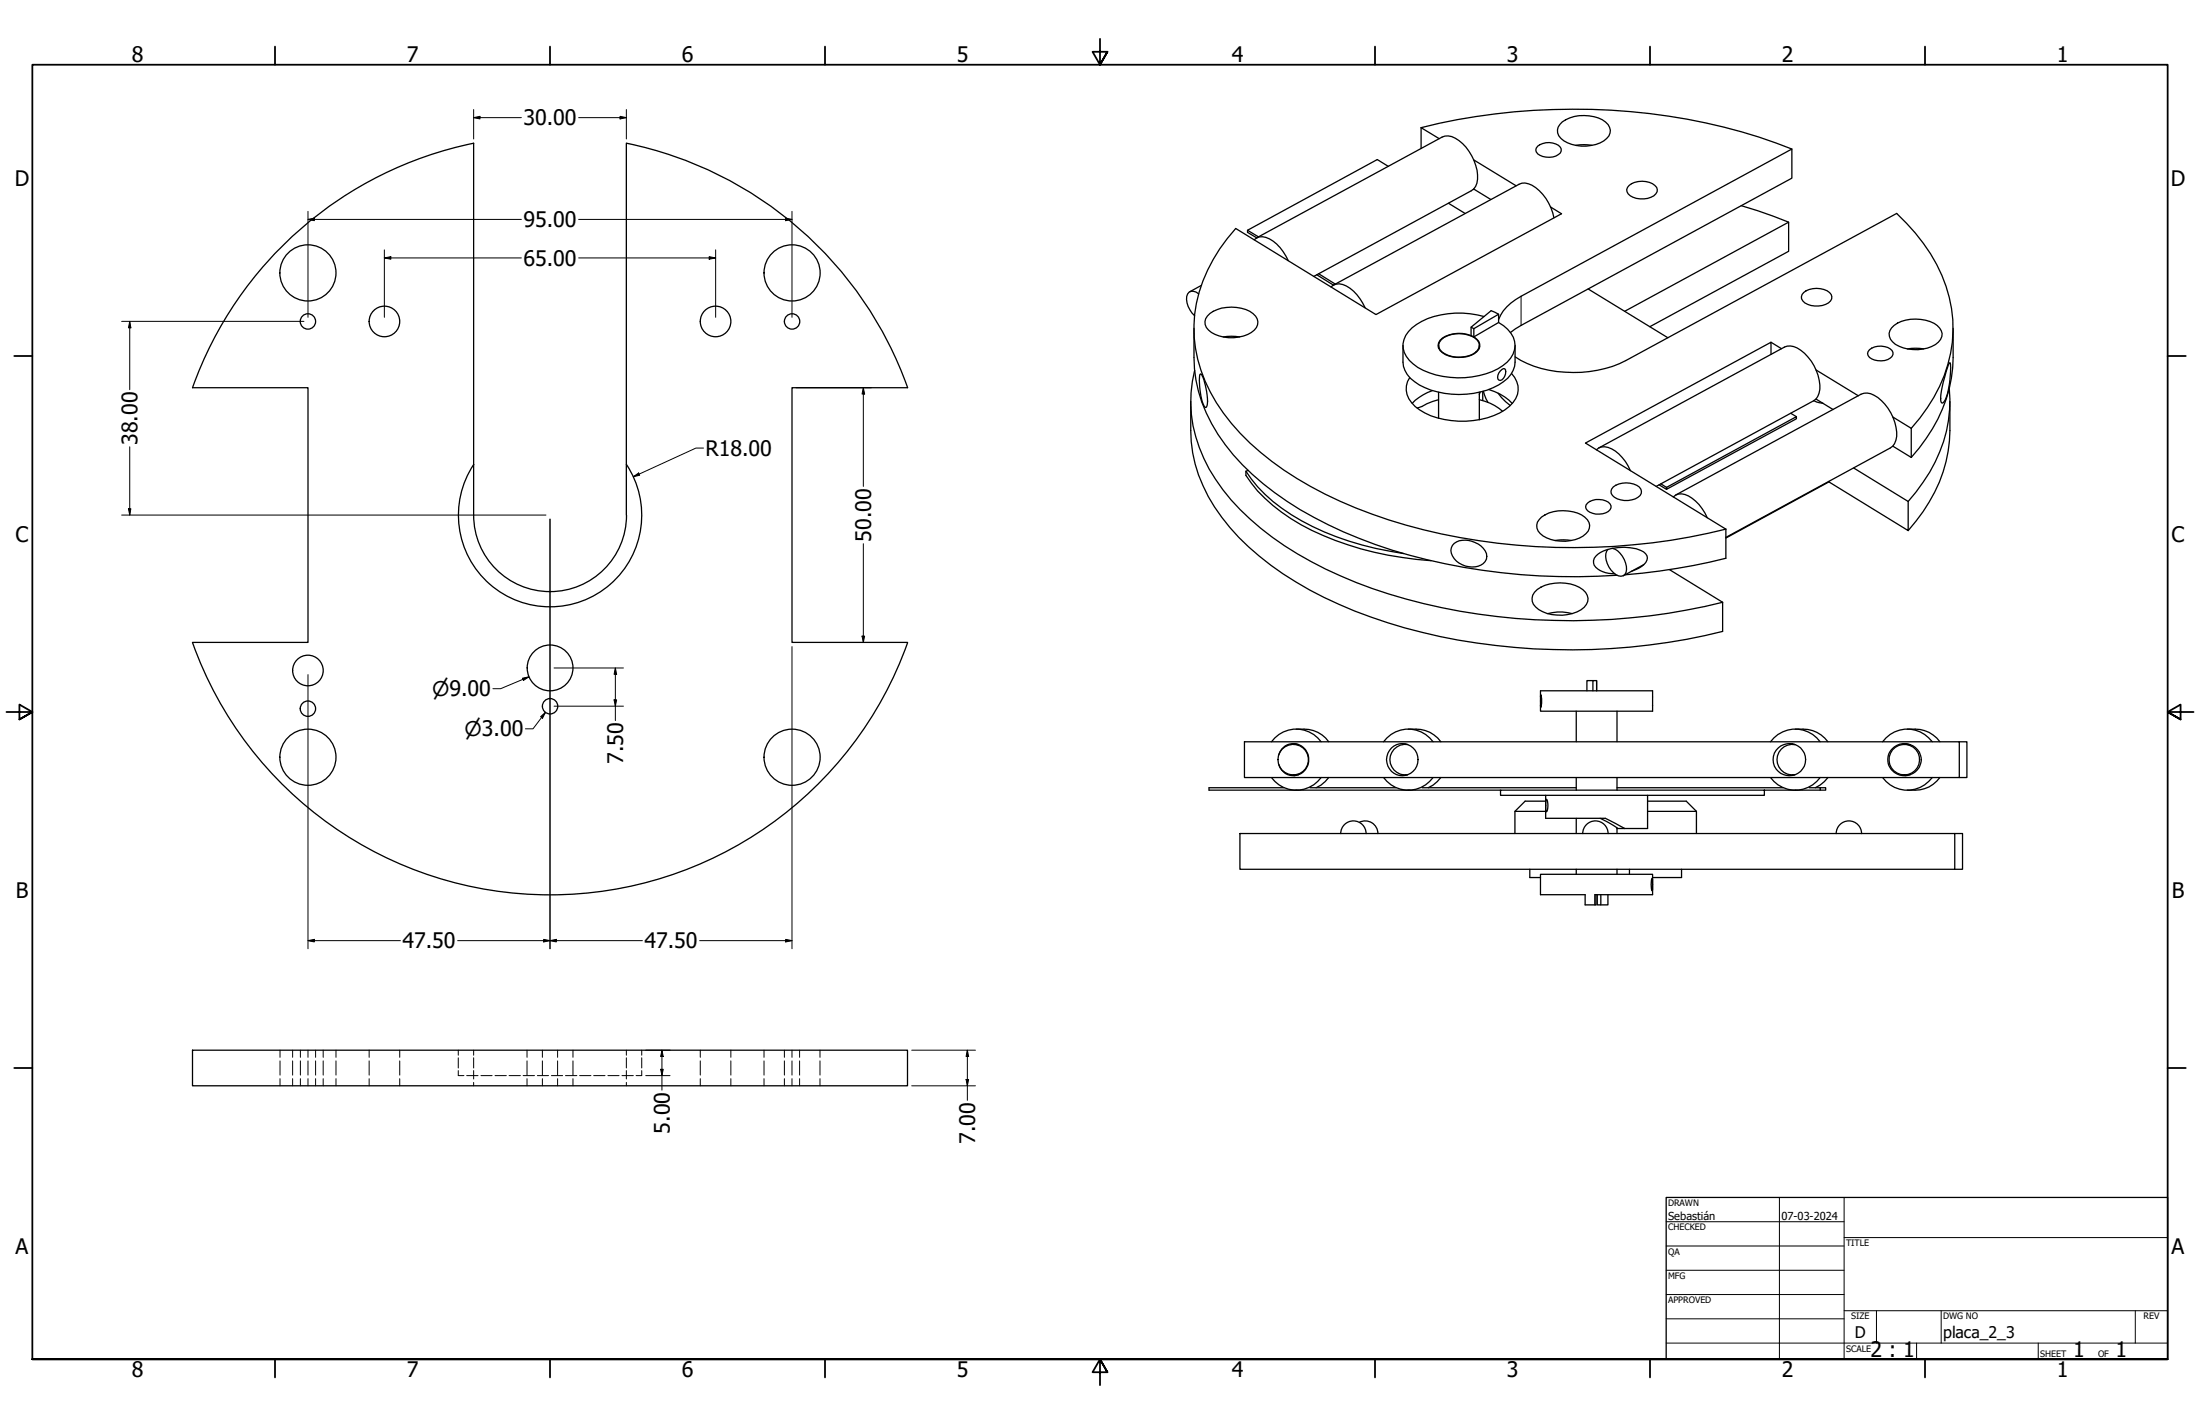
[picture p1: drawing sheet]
<svg xmlns="http://www.w3.org/2000/svg" width="864mm" height="559mm" viewBox="0 0 864 559" stroke-linecap="round" stroke-linejoin="round" font-family="sans-serif">
<!-- layer: Visible (ANSI) -->
<g fill="none" stroke="#000" stroke-width=".51">
<path d="M245.9 56.2v145.9M246 56.2a149 149 0 0 1 110.3 96M557.8 50.1a246.2 246.2 0 0 1 139.2 6l6.4 2.4M557.8 50.1l7.2 4.3M557.8 50.1v8.2M603.6 57.3a6.9 6.9 0 0 1 8.9 .4 1.91 1.91 0 0 1-.7 2.9 6.8 6.8 0 0 1-8.7-1v-1.5zM613.3 47.8a15.6 15.6 0 0 1 16.9 .1 4.2 4.2 0 0 1-.7 7.4 15.1 15.1 0 0 1-16.8-1 4.1 4.1 0 0 1 .6-6.5zM618.6 57l3.1-.2 3.2 .2M545 65.3l-4.4-2.7-50.9 27.8v.8l3.6 2.1M568.6 79.8l6.5 4M578.5 74.2l6.7 4.1M578.5 62.7l16.6 10.2"/>
<path d="M578.7 74.3l-.4 .1M639.5 72.8a8.3 8.3 0 0 1 10.8 .7 2.74 2.74 0 0 1-2.2 3.9 8.7 8.7 0 0 1-9-1.3 2.2 2.2 0 0 1 .4-3.3zM489.7 90.4l4.3 2.6M492.3 94.1a5.5 5.5 0 0 1 7.4 .5 19 19 0 0 1 6 7.7M493.3 93.3l72.8-39.5a6 6 0 0 1 6.5 1.3 18.3 18.3 0 0 1 7.2 16.8l-.6 1.3-1.7 1.7-61.8 33.6M608.6 81.2l4.4 2.7-72.9 39.5-55-33.7a58.1 58.1 0 0 0-16.3 42.5 61.2 61.2 0 0 0 18.1 37.9 133.4 133.4 0 0 0 51.6 31.6 245.3 245.3 0 0 0 139 5.9M610 85.5a18 18 0 0 0-10-13.4l-1.4-.3-2.3 .5-72.9 39.6-6.5-4.1M683.5 80.7l6.4 2 12.2 4.5M470.5 115.3a2.67 2.67 0 0 0-3.3-.9 2.67 2.67 0 0 0-1.4 3.1 9.5 9.5 0 0 0 3.1 6.4M471.6 112l-4.6 2.5M517.7 107.4l6.5 4.1M522.5 112.6a5.5 5.5 0 0 1 7.4 .5 19 19 0 0 1 6 7.7"/>
<path d="M623.4 113.4l31.3 19.1M708 114.8a8.3 8.3 0 0 1 10.8 .8 2.75 2.75 0 0 1-2.1 3.8 8.7 8.7 0 0 1-9-1.3 2.25 2.25 0 0 1 .3-3.3zM468.7 128.8a76.6 76.6 0 0 0 1.7 24.6 69.2 69.2 0 0 0 21.2 32.7 148.2 148.2 0 0 0 54.9 29.8 246.6 246.6 0 0 0 88.2 9.8M474 124a14.2 14.2 0 0 1 15.1-2.5 5.5 5.5 0 0 1 4.5 5.9 8.6 8.6 0 0 1-7.4 4.9 13 13 0 0 1-12.7-3.8 3.8 3.8 0 0 1 .5-4.5zM480.2 132.2l3.2-.2 3.2 .2M550.7 135.6v6.5a10.9 10.9 0 0 0 6.4 9 34.2 34.2 0 0 0 31.2 0 10.9 10.9 0 0 0 6.4-9v-6.5M564.7 135.6v1M565.8 133.3a11.4 11.4 0 0 1 14.1 .2 3.5 3.5 0 0 1-1.8 5.5 11.4 11.4 0 0 1-12.9-1.8 3 3 0 0 1 .6-3.9zM577.5 131.7a11.9 11.9 0 0 0-12.2 1.8 3.2 3.2 0 0 0 .9 4.9 12.1 12.1 0 0 0 13.6-.5 3.4 3.4 0 0 0-1.3-5.7M577.5 131.7l1 .5M577.5 128.4l1 .6M578.5 129l9.8-5.7v3.3l-9.8 5.6"/>
<path d="M578.5 129v3.2M580.7 135.6v1M582.5 124.2a33.9 33.9 0 0 0-26.4 3.1 9.4 9.4 0 0 0-4.9 11 15.9 15.9 0 0 0 9.9 8 33.8 33.8 0 0 0 28.9-2.9 8.9 8.9 0 0 0 .2-15.6l-1.9-1.2M588.3 123.3l-3-1.4-7.8 6.5v3.3M588.3 125.3a18.2 18.2 0 0 1 8.8-9l106.3-57.8v11.4l-106.3 57.8-4.2 2.8M637.7 122.2l64.4-35v11.4l-54.5 29.6M695.2 139.1v-4.8l-72.8 39.6 55.1 33.7M695.2 134.3l4.1 2.5M733.9 137.2a7 7 0 0 1 8.8 .3 1.97 1.97 0 0 1-.7 3 6.8 6.8 0 0 1-8.7-1v-1.5zM742.5 128.7a14.3 14.3 0 0 1 15.1-2.5 5.7 5.7 0 0 1 4.7 5.9 8.5 8.5 0 0 1-7.5 4.9 14.5 14.5 0 0 1-11.9-2.8 3.9 3.9 0 0 1-.4-5.5zM748.8 136.9l3.2-.2 3.1 .2M766.7 128.8a73.4 73.4 0 0 1-2.7 27.7 66.3 66.3 0 0 1-13.7 23"/>
<path d="M356.2 152.1h-45.3v100h45.3M467.4 157.5a76.5 76.5 0 0 0 1.7 24.6 71.1 71.1 0 0 0 25.2 36.1 155 155 0 0 0 57.1 28.2 251 251 0 0 0 124.8 1.4v-11.5M468.9 145.4a52.5 52.5 0 0 0 8.3 42.8 101.1 101.1 0 0 0 37.5 32.2 209.2 209.2 0 0 0 80.4 22.3 250.1 250.1 0 0 0 81.1-6.4M471 146.9l.4-.2a22.4 22.4 0 0 1 2.4 12.4l-.2 .5-.5 .3a21.1 21.1 0 0 1-2.2-12.5zM562.3 153.3a19.9 19.9 0 0 0-7.9 5M564.7 156.8l-2.3 .7-6.1 2.6M564.7 153.9v10.2M580.7 156.8a20 20 0 0 1 9.2 4.6M580.7 153.9v10.8M581 153.9l-.3 .9M582 153.6v3.6M582.3 153.5l1.8 4.4"/>
<path d="M584.4 152.8a20.3 20.3 0 0 1 9.2 5.5M588.1 154.3l1.3 1.7 3.4 3.1M589 145.5l1.2-.8h.5a3.3 3.3 0 0 1-1.7 4.6l-.6-.1a2.48 2.48 0 0 1 .6-3.7zM593.3 146.6a8.4 8.4 0 0 1-.8 12.8 29.8 29.8 0 0 1-22.8 5.6 23.6 23.6 0 0 1-15.6-7 7.8 7.8 0 0 1-.7-9.9M594.7 140a45.6 45.6 0 0 0 35.5 4.6l2.8-.8 5.2-2.3 106.3-57.7a66.1 66.1 0 0 1 21.6 37.3 55.5 55.5 0 0 1-12.5 43l-3.3 4M712 157.2l1 .5 2.6 .5M712.9 156.6l6.7 4.1M712.9 145.2l16.6 10.1M765.2 152.5a55.7 55.7 0 0 1-13 40.5l-3.2 3.8M765.2 142.4l.2-.1a30.3 30.3 0 0 1-2.3 15.3l-.7 .6a4 4 0 0 1-.4-4.1l1.8-7.9zM765.4 157.5a73.8 73.8 0 0 1-2.6 27.7 67.4 67.4 0 0 1-13.8 23M626.7 176.5a5.5 5.5 0 0 1 7.3 .5 18.7 18.7 0 0 1 6 7.7"/>
<path d="M627.6 175.8l72.9-39.6a7.2 7.2 0 0 1 7.9 2.5 18.1 18.1 0 0 1 5.7 15.6l-1.2 2.3-1 .7-61.8 33.6M702.9 162.2l2.3 1.3M743 175.1l7.3 4.4M743 163.6l7.3 4.5M750.3 168.1v11.4M186 182.3a36 36 0 0 0 29.9 55.8 36 36 0 0 0 30-55.8M489.1 184.9a62 62 0 0 0 26.1 21.7 119.6 119.6 0 0 0 35.8 10.6M490 184.6l-.9 .3v1.7a65 65 0 0 0 30.4 23.6 129.2 129.2 0 0 0 42.2 9.8M623.2 197.4a7 7 0 0 1 8.8 .3 2.23 2.23 0 0 1-1.6 3.5 6.7 6.7 0 0 1-7.8-1.6v-1.5zM633.3 191.1a8.9 8.9 0 0 1 10.1 0 2.43 2.43 0 0 1-.4 4 8.5 8.5 0 0 1-10-.7 2.32 2.32 0 0 1 .3-3.3zM651.3 190.2l2.9 1.8M652 189.9l2.2 1.4"/>
<path d="M654.2 191.3l51-27.8v.8l-51 27.7zM656.8 195a5.4 5.4 0 0 1 7.4 .5 17.7 17.7 0 0 1 6 7.7M657.8 194.2l72.8-39.5a7.2 7.2 0 0 1 8 2.5 17.9 17.9 0 0 1 5.6 15.6l-1.2 2.3-.9 .7-64.6 35.1M717.9 189.1l-40.4 22M727.6 183.6l21.4 13.2v11.4l-31.1-19.3M245.9 202.2a30 30 0 0 1-30 30 30 30 0 0 1-30-30.1v-145.9a149 149 0 0 0-110.3 95.9h45.3v100h-45.3a149 149 0 0 0 140.3 99.1 149 149 0 0 0 140.4-99M570.9 213.2a9.1 9.1 0 0 1 12.1 3 4.2 4.2 0 0 1-3.9 6.2 8.3 8.3 0 0 1-9.6-6.4l.7-2zM605.2 202.9a15.6 15.6 0 0 1 16.9 0 4.2 4.2 0 0 1-.7 7.5 15.5 15.5 0 0 1-16.8-1 4.1 4.1 0 0 1 .6-6.5zM610.4 212.1l3.2-.3 3.2 .3M633 215.2a8.6 8.6 0 0 1 5.3 9.4 2.78 2.78 0 0 1-5 .1 8.6 8.6 0 0 1-2.6-8.4l.5-.7M677.5 207.6v11.5a246.5 246.5 0 0 1-39.5 6.5M602.4 232.4a15.4 15.4 0 0 1 16-2.7 7.1 7.1 0 0 1 5 5.1 6.8 6.8 0 0 1-6.1 5.9 15.7 15.7 0 0 1-14.5-2.5 4.1 4.1 0 0 1-.4-5.8z"/>
<path d="M640.4 224.2a9.2 9.2 0 0 0 6.1-4.4 3.5 3.5 0 0 0-3.2-4.1 19.1 19.1 0 0 0-16 1.7 3.5 3.5 0 0 0-1.8 3.5 3.5 3.5 0 0 0 2.6 3l2.1 .8 3.7 .5M645.3 221.6l-8.1 4.3M655.3 223.5l20.9 12.8M607.6 240.8a17.7 17.7 0 0 1 9.6 0M604.7 273.5v-2.4h44v8h-44v-2.4M604.8 272.6a10.1 10.1 0 0 1 0 5zM618.7 279.1v12M625.3 267.1h-2.4v4M626.7 267.1v4v-4h-1.4v4M634.7 279.1v12M488.5 291.1h280.6v14h-280.6zM499.1 291.1a12 12 0 0 1 19.5 0"/>
<path d="M502 296.2a6.1 6.1 0 0 1 8.2-3.8 6.1 6.1 0 0 1 2.9 8.5 5.9 5.9 0 0 1-5.9 3.5 5.9 5.9 0 0 1-5.2-4.4M507.6 292.1l2.1 .1M508.3 291.8l-1.6 .4M508.8 286.1a13.1 13.1 0 0 1 12.8 5M543.1 291.1a11.9 11.9 0 0 1 19.4 0M551.6 291.9l-.9 .3M551.6 292.1h.7M552.6 292.2a6 6 0 0 0-7 5.9 6 6 0 0 0 7 5.9M552.8 286.1a13.2 13.2 0 0 1 12.8 5M695 291.1a12 12 0 0 1 19.5 0M703.6 291.9l-1 .3M703.6 292.1h.7"/>
<path d="M704.7 292.2a6 6 0 0 0-7.2 5.9 6 6 0 0 0 7.2 5.9M704.8 286.1a13.2 13.2 0 0 1 12.7 5M739 291.1a12 12 0 0 1 19.5 0M742.7 293.9a6.4 6.4 0 0 1 9.4-.4 6.4 6.4 0 0 1-.3 9.4 6.4 6.4 0 0 1-8.7-.2 6.4 6.4 0 0 1-.4-8.8zM747.5 292.1l2.4 .1M748.2 291.8l-1.6 .4M748.7 286.1a13.2 13.2 0 0 1 12.8 5M769.1 291.1h3v14h-3M499.1 305.1a12 12 0 0 0 19.5 0M504.1 309.1h-29.5v1h114.4M506.7 304l1.6 .4M509.7 304l-2.1 .1"/>
<path d="M514.2 309.1h33.8M521.6 305.1l-3.1 3-1.9 1M543.1 305.1a11.9 11.9 0 0 0 19.4 0M550.7 304l.9 .3M551.6 304.1h.7M558.2 309.1h60.5M565.6 305.1l-3.1 3-1.9 1M589 310.1h103.6v2h-103.6zM594.7 318.4h12M606.7 314.4h-8l-4 4v8.7M606.7 312.1v9h23.5l7.6 4M606.9 313.8l.2-.2a5.7 5.7 0 0 1 0 5l-.4-1.5z"/>
<path d="M618.7 305.1v5M634.7 305.1v5M634.7 309.1h65.3M646.7 318.4h19.2M646.7 314.4h15.2l4 4M646.7 312.1v13h-8.9M665.9 318.4v8.7M692.6 310.1h21.9M695 305.1a12 12 0 0 0 19.5 0M702.6 304l1 .3M703.6 304.1h.7M710.2 309.1h4.3"/>
<path d="M714.5 309.1h2.2v1h-2.2zM717.5 305.1l-3.1 3-1.8 1M739 305.1a12 12 0 0 0 19.5 0M746.6 304l1.6 .4M749.9 304l-2.4 .1M761.5 305.1a11.7 11.7 0 0 1-9.7 5h-3.1M486.7 327.1h280.6v14h-280.6zM526.3 327.1a5 5 0 0 1 5-5 5 5 0 0 1 5 5M533.6 322.7a5 5 0 0 1 7.3 4.4M618.7 321.1v6M621.3 327.1a5 5 0 0 1 5-5 5 5 0 0 1 5 5M628.1 321.1l4.2 2.2 2.7 1.8"/>
<path d="M634.7 325.1h3.1M634.7 324.9v2.2M720.8 327.1a5 5 0 0 1 5-5 5 5 0 0 1 5 5M767.3 327.1h3.1v14h-3.1M600.5 341.1v3.3h4.2M618.7 341.1v2M626.5 351.1v4h-.5v-4h22.7v-8h-44v8h17.5v4h3.8M627 351.1v4h1.4v-4M631.2 351.1v4h-2.8M634.7 341.1v2M639.6 341.1v2M648.6 344.6v5a7.3 7.3 0 0 1 0-5z"/>
<path d="M660.1 341.1v3.3h-11.4M75.6 412.1h280.6v14h-280.6z"/>
<circle cx="120.9" cy="107.1" r="11"/>
<circle cx="310.9" cy="107.1" r="11"/>
<circle cx="120.9" cy="126.1" r="3"/>
<circle cx="150.9" cy="126.1" r="6"/>
<circle cx="280.9" cy="126.1" r="6"/>
<circle cx="310.9" cy="126.1" r="3"/>
<circle cx="120.9" cy="278.1" r="3"/>
<circle cx="120.9" cy="263.1" r="6"/>
<circle cx="215.9" cy="277.1" r="3"/>
<circle cx="215.9" cy="262.1" r="9"/>
<circle cx="120.9" cy="297.1" r="11"/>
<circle cx="310.9" cy="297.1" r="11"/>
<circle cx="507.7" cy="298.1" r="6"/>
<circle cx="550.4" cy="298.1" r="6.3"/>
<circle cx="702.4" cy="298.1" r="6.3"/>
<circle cx="747.5" cy="298.1" r="6"/>
</g>
<!-- layer: Visible Narrow (ANSI) -->
<path d="M597.1 116.3v11.4" fill="none" stroke="#000" stroke-width=".39"/>
<!-- layer: Hidden (ANSI) -->
<g fill="none" stroke="#000" stroke-width=".39">
<path d="M109.9 412.1v2.8M109.9 416.3v5.6M114.9 412.1v2.8M114.9 416.3v5.6M117.9 412.1v2.8M117.9 416.3v5.6M120.9 412.1v2.8M120.9 416.3v5.6M123.9 412.1v2.8M123.9 416.3v5.6M126.9 412.1v2.8M126.9 416.3v5.6"/>
<path d="M131.9 412.1v2.8M131.9 416.3v5.6M144.9 412.1v2.8M144.9 416.3v5.6M156.9 412.1v2.8M156.9 416.3v5.6M179.9 412.1v2M179.9 415.1v4M185.9 412.1v2M185.9 415.1v4M206.9 412.1v2.8M206.9 416.3v5.6"/>
<path d="M212.9 412.1v2.8M212.9 416.3v5.6M218.9 412.1v2.8M218.9 416.3v5.6M224.9 412.1v2.8M224.9 416.3v5.6M245.9 412.1v2M245.9 415.1v4M251.9 412.1v2M251.9 415.1v4M274.9 412.1v2.8M274.9 416.3v5.6"/>
<path d="M286.9 412.1v2.8M286.9 416.3v5.6M299.9 412.1v2.8M299.9 416.3v5.6M307.9 412.1v2.8M307.9 416.3v5.6M310.9 412.1v2.8M310.9 416.3v5.6M313.9 412.1v2.8M313.9 416.3v5.6M321.9 412.1v2.8M321.9 416.3v5.6"/>
<path d="M109.9 423.3v2.8M114.9 423.3v2.8M117.9 423.3v2.8M120.9 423.3v2.8M123.9 423.3v2.8M126.9 423.3v2.8M131.9 423.3v2.8M144.9 423.3v2.8M156.9 423.3v2.8M179.9 420.1v2h2.2M183.2 422.1h4.4M185.9 420.1v3.3"/>
<path d="M185.9 424.8v1.3M188.8 422.1h4.4M194.3 422.1h4.5M199.8 422.1h4.5M205.4 422.1h4.4M206.9 423.3v2.8M210.9 422.1h4.4M212.9 423.3v2.8M216.5 422.1h4.4M218.9 423.3v2.8M222 422.1h4.4M224.9 423.3v2.8"/>
<path d="M227.5 422.1h4.5M233 422.1h4.5M238.6 422.1h4.4M244.2 422.1h4.4M245.9 420.1v3.3M245.9 424.8v1.3M251.9 420.1v2h-2.2M274.9 423.3v2.8M286.9 423.3v2.8M299.9 423.3v2.8M307.9 423.3v2.8M310.9 423.3v2.8"/>
<path d="M313.9 423.3v2.8M321.9 423.3v2.8"/>
</g>
<!-- layer: Border (ANSI) -->
<g fill="none" stroke="#000" stroke-width=".7">
<path d="M107.9 18.3v7.1M215.9 18.3v7.1M323.8 18.3v7.1M431.8 15.2v10.2l-2.9-5.1h5.8l-2.9 5.1 2.9-5.1M539.8 18.3v7.1M647.7 18.3v7.1M755.6 18.3v7.1M5.6 139.7h7.1M850.9 139.7h7.1M2.5 279.4h10.2l-5.1-2.9v5.8l5.1-2.9-5.1 2.9M861.1 279.4h-10.2l5.1-2.9v5.8l-5.1-2.9 5.1 2.9M5.6 419.1h7.1"/>
<path d="M850.9 419.1h7.1M12.7 533.4v-508h838.2v508h-838.2h838.2M107.9 533.4v7.1M215.9 533.4v7.1M323.8 533.4v7.1M434.7 538.5l-2.9-5.1 2.9 5.1h-5.8l2.9-5.1v10.2M539.8 533.4v7.1M647.7 533.4v7.1M755.6 533.4v7.1"/>
</g>
<!-- layer: Title (ANSI) -->
<g fill="none" stroke="#000" stroke-width=".39">
<path d="M654 479.4h69.9M698.5 469.9v63.5M723.9 469.9v63.5M654 488.9h69.9M654 498.5h69.9M723.9 485.6h127M654 508h69.9M654 517.5h69.9M723.9 514.3h127M736.6 514.3v12.7M762 514.3v12.7M838.2 514.3v12.7"/>
<path d="M654 527h196.9M752.3 527v6.4M800.1 527v6.4"/>
</g>
<path d="M654 469.9h196.9v63.5h-196.9z" fill="none" stroke="#000" stroke-width=".51"/>
<!-- layer: Dimension (ANSI) -->
<g fill="none" stroke="#000" stroke-width=".39">
<path d="M185.9 46.2l2.5-.5v1zM185.9 46.2h18.8M185.9 43v11.5M227.1 46.2h18.8M243.4 45.7l2.5 .5-2.5 .5zM245.9 43v11.5M120.9 86.1l2.5-.5v1zM120.9 82.9v41.6M120.9 86.1h83.8M150.9 98v26.5M227.1 86.1h83.8M280.9 98v26.5"/>
<path d="M308.4 85.6l2.5 .5-2.5 .5zM310.9 82.9v41.6M150.9 101.2l2.5-.5v1zM150.9 101.2h53.8M227.1 101.2h53.8M278.4 100.7l2.5 .5-2.5 .5zM47.8 126.1h71.5M50.9 126.1l.5 2.6h-1zM50.9 126.1v26.8M312.5 152.1h29.6M338.9 152.1l.5 2.5h-1zM338.9 152.1v38.8"/>
<path d="M50.9 175.3v26.8M276.2 175.8h-3l-24.6 11.3M50.4 199.6h1l-.5 2.5zM248.6 187.1l2.1-1.5 .4 .9zM47.8 202.1h166.5M215.9 203.7v168.6M338.9 213.4v38.7M310.9 253.7v118.6M338.4 249.6h1l-.5 2.5zM120.9 264.7v107.6M205.1 266.1l2.5-.5-2.1 1.4zM207.6 265.6l-11.1 4.7h-3"/>
<path d="M214.1 279.5l-4.9 6.5h-3M217.5 262.1h27.2M217.5 277.1h27.2M241 274.6h1.1l-.5 2.5zM241.6 262.1l.5 2.5h-1.1zM241.6 262.1v20.7M212.2 281.2l1.9-1.7-1.1 2.3zM120.9 369.1l2.5-.5v1zM120.9 369.1h36.3M179.6 369.1h72.6M213.4 368.6l2.5 .5-2.5 .5zM215.9 369.1l2.5-.5v1z"/>
<path d="M274.6 369.1h36.3M308.4 368.6l2.5 .5-2.5 .5zM253.5 412.1h9.5M259.3 419.6h1l-.5 2.5zM259.8 412.1l.5 2.5h-1zM259.8 412.1v15.7M357.9 412.1h25M379.7 412.1l.5 2.5h-1zM379.7 412.1v19.7M253.5 422.1h9.5M357.9 426.1h25M379.2 423.6h1l-.5 2.5z"/>
</g>
<g fill="#000">
<path d="M185.9 46.2l2.5-.5v1z" fill-rule="evenodd"/>
<path d="M243.4 45.7l2.5 .5-2.5 .5z" fill-rule="evenodd"/>
<path d="M120.9 86.1l2.5-.5v1z" fill-rule="evenodd"/>
<path d="M308.4 85.6l2.5 .5-2.5 .5z" fill-rule="evenodd"/>
<path d="M150.9 101.2l2.5-.5v1z" fill-rule="evenodd"/>
<path d="M278.4 100.7l2.5 .5-2.5 .5z" fill-rule="evenodd"/>
<path d="M50.9 126.1l.5 2.6h-1z" fill-rule="evenodd"/>
<path d="M338.9 152.1l.5 2.5h-1z" fill-rule="evenodd"/>
<path d="M50.4 199.6h1l-.5 2.5z" fill-rule="evenodd"/>
<path d="M248.6 187.1l2.1-1.5 .4 .9z" fill-rule="evenodd"/>
<path d="M338.4 249.6h1l-.5 2.5z" fill-rule="evenodd"/>
<path d="M205.1 266.1l2.5-.5-2.1 1.4z" fill-rule="evenodd"/>
<path d="M241 274.6h1.1l-.5 2.5z" fill-rule="evenodd"/>
<path d="M241.6 262.1l.5 2.5h-1.1z" fill-rule="evenodd"/>
<path d="M212.2 281.2l1.9-1.7-1.1 2.3z" fill-rule="evenodd"/>
<path d="M120.9 369.1l2.5-.5v1z" fill-rule="evenodd"/>
<path d="M213.4 368.6l2.5 .5-2.5 .5z" fill-rule="evenodd"/>
<path d="M215.9 369.1l2.5-.5v1z" fill-rule="evenodd"/>
<path d="M308.4 368.6l2.5 .5-2.5 .5z" fill-rule="evenodd"/>
<path d="M259.3 419.6h1l-.5 2.5z" fill-rule="evenodd"/>
<path d="M259.8 412.1l.5 2.5h-1z" fill-rule="evenodd"/>
<path d="M379.7 412.1l.5 2.5h-1z" fill-rule="evenodd"/>
<path d="M379.2 423.6h1l-.5 2.5z" fill-rule="evenodd"/>
</g>
<g font-size="8.4">
<text x="51.7" y="24.4">8</text>
<text x="159.6" y="24.4">7</text>
<text x="267.6" y="24.4">6</text>
<text x="375.5" y="24.4">5</text>
<text x="483.5" y="24.4">4</text>
<text x="591.4" y="24.4">3</text>
<text x="699.4" y="24.4">2</text>
<text x="807.3" y="24.4">1</text>
<text x="205.5" y="49.2">30.00</text>
<text x="5.8" y="72.9">D</text>
<text x="852.1" y="72.9">D</text>
<text x="205.5" y="89.2">95.00</text>
<text x="205.5" y="104.3">65.00</text>
<text x="54" y="174.6" transform="rotate(-90 54 174.6)">38.00</text>
<text x="277" y="178.9">R18.00</text>
<text x="6.1" y="212.6">C</text>
<text x="341.9" y="212.5" transform="rotate(-90 341.9 212.5)">50.00</text>
<text x="852.4" y="212.6">C</text>
<text x="244.6" y="299.8" transform="rotate(-90 244.6 299.8)">7.50</text>
<text x="6.2" y="352.3">B</text>
<text x="852.5" y="352.3">B</text>
<text x="158" y="372.2">47.50</text>
<text x="253" y="372.2">47.50</text>
<text x="262.9" y="444.8" transform="rotate(-90 262.9 444.8)">5.00</text>
<text x="382.8" y="448.8" transform="rotate(-90 382.8 448.8)">7.00</text>
<text x="6.1" y="492">A</text>
<text x="852.4" y="492">A</text>
<text x="734.3" y="532.6">2 : 1</text>
<text x="813.8" y="532.6">1</text>
<text x="830.5" y="532.6">1</text>
<text x="51.7" y="540.5">8</text>
<text x="159.6" y="540.5">7</text>
<text x="267.6" y="540.5">6</text>
<text x="375.5" y="540.5">5</text>
<text x="483.5" y="540.5">4</text>
<text x="591.4" y="540.5">3</text>
<text x="699.4" y="540.5">2</text>
<text x="807.3" y="540.5">1</text>
</g>
<g font-size="7.9">
<text x="169.6" y="273.2">⌀9.00</text>
<text x="182.4" y="288.9">⌀3.00</text>
</g>
<g font-size="6.3">
<text x="728.1" y="524.9">D</text>
<text x="762.8" y="525">placa_2_3</text>
</g>
<g font-size="4.3">
<text x="654.8" y="478.6">Sebastián</text>
<text x="699.3" y="478.6">07-03-2024</text>
</g>
<g font-size="3.5">
<text x="654.8" y="473.2">DRAWN</text>
<text x="654.8" y="482.8">CHECKED</text>
<text x="724.7" y="488.9">TITLE</text>
<text x="654.8" y="492.3">QA</text>
<text x="654.8" y="501.8">MFG</text>
<text x="654.8" y="511.4">APPROVED</text>
<text x="726.7" y="517.7">SIZE</text>
<text x="762.8" y="517.7">DWG NO</text>
<text x="841.4" y="517.7">REV</text>
<text x="724.7" y="530.4">SCALE</text>
<text x="800.9" y="532.6">SHEET</text>
<text x="823.6" y="532.6">OF</text>
</g>
</svg>
